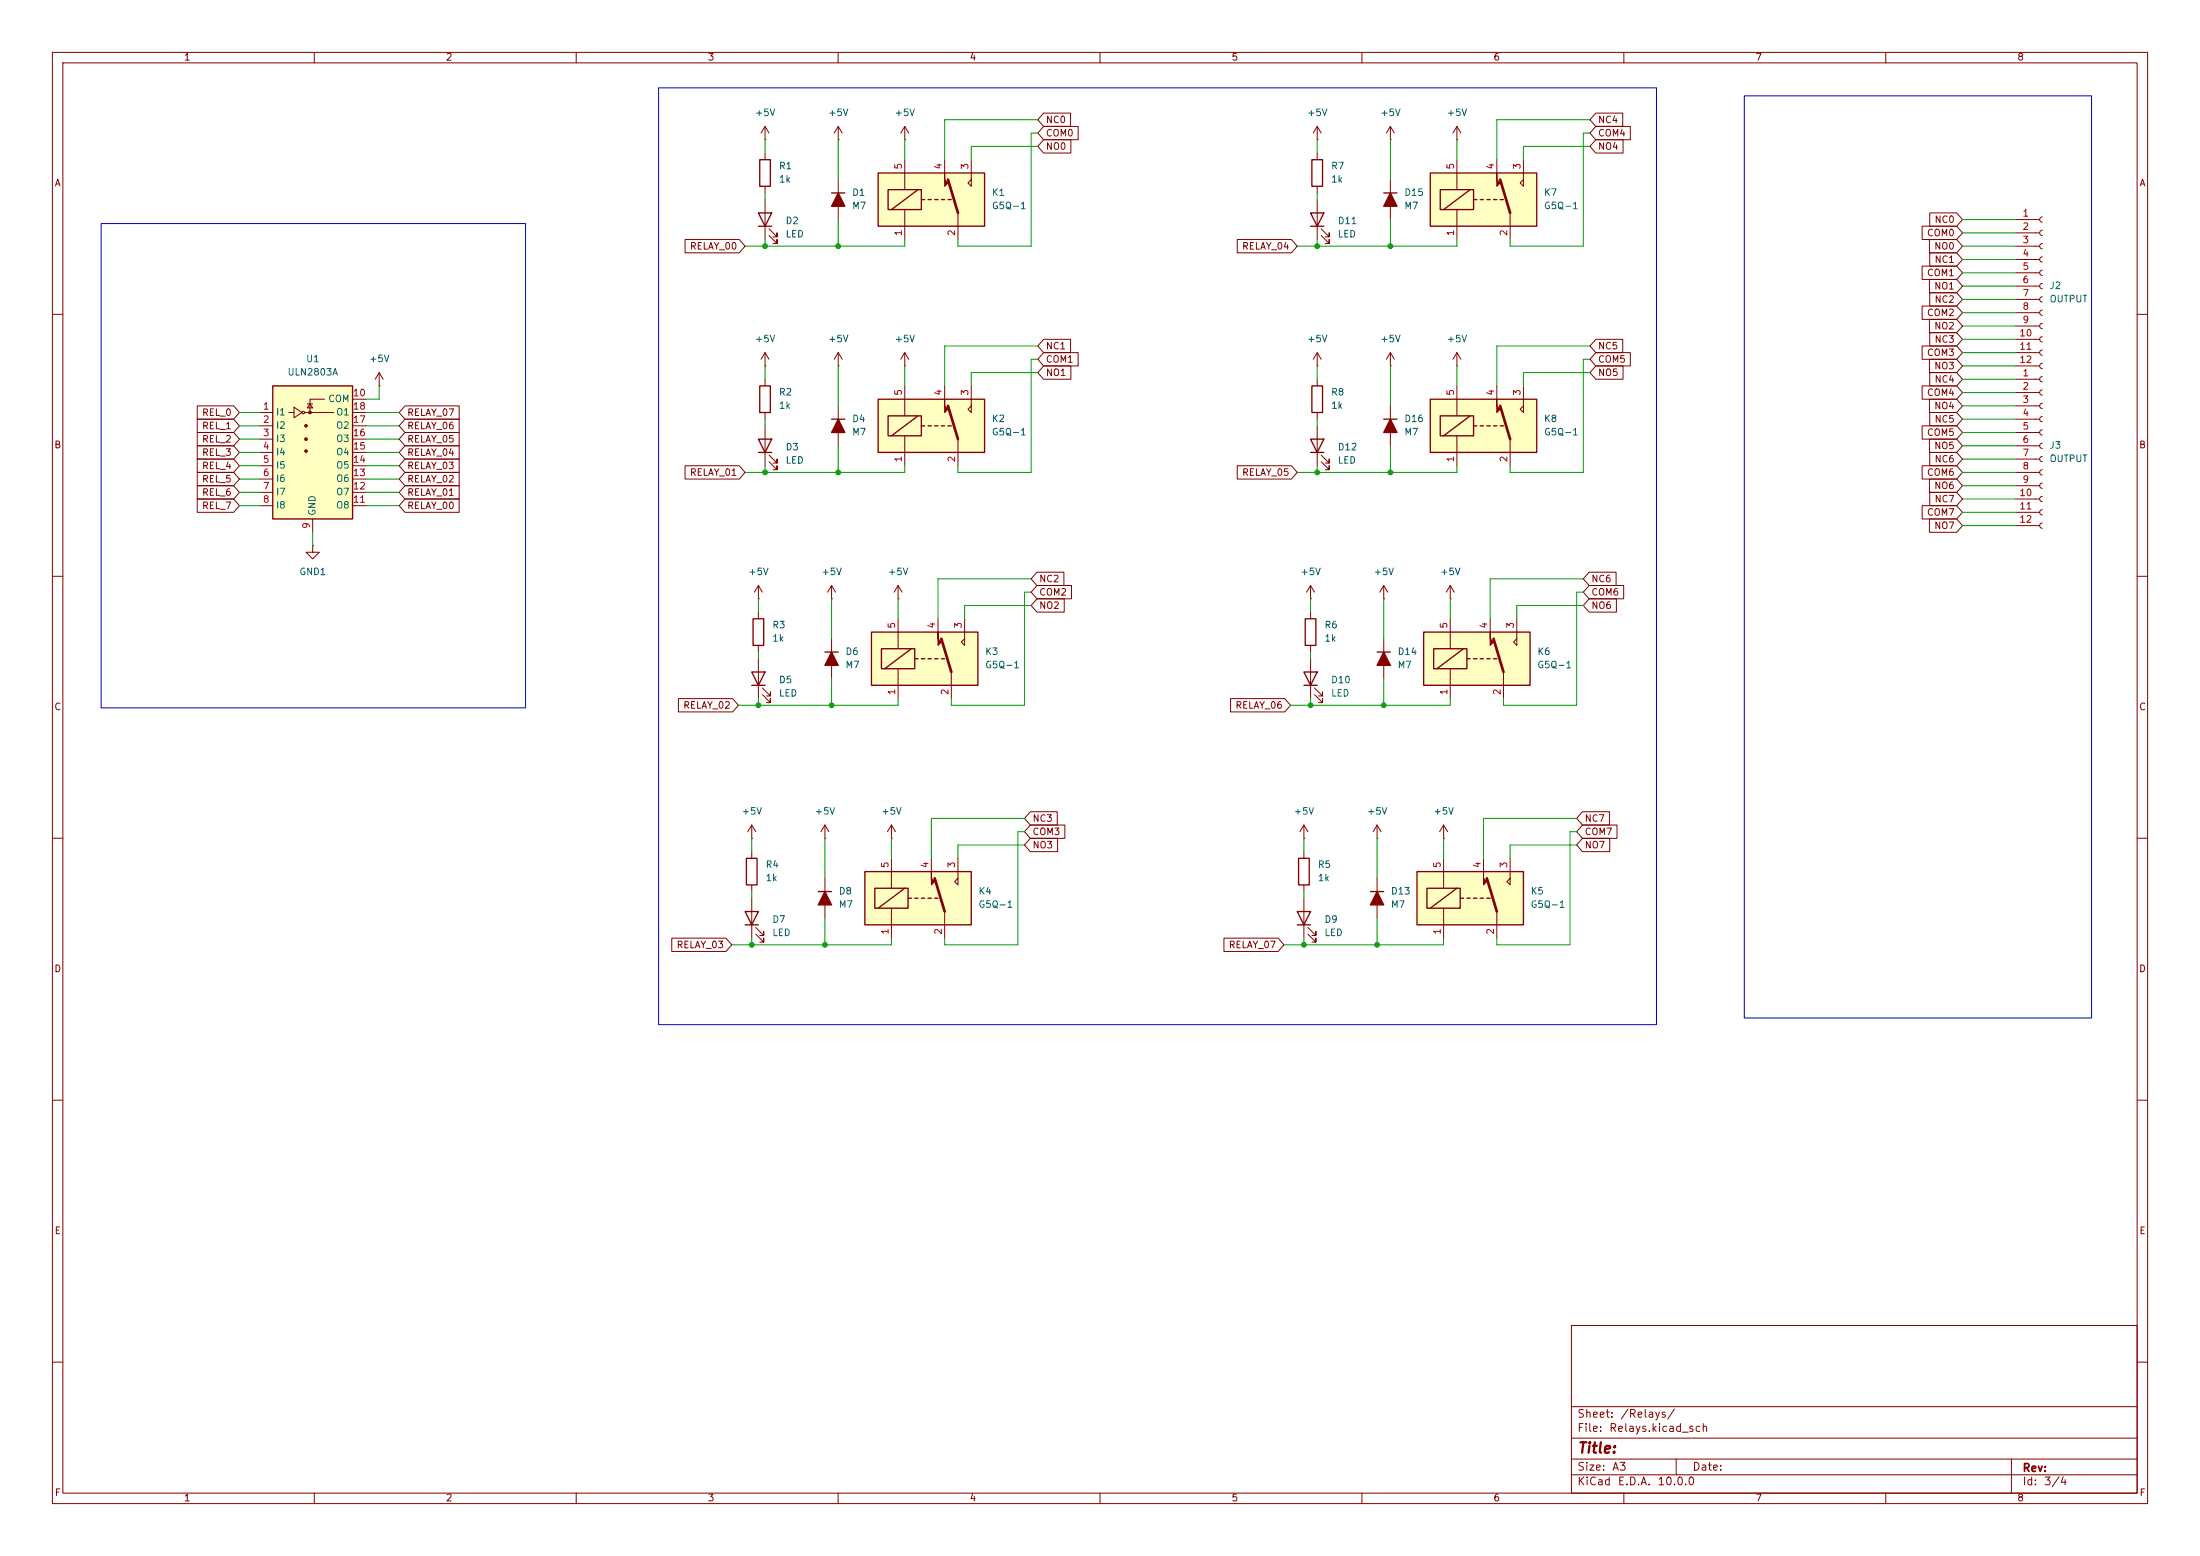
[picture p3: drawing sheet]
<svg xmlns="http://www.w3.org/2000/svg" width="420mm" height="297mm" viewBox="0 0 420 297" stroke-linecap="round" stroke-linejoin="round" font-family="sans-serif">
<g fill="none" stroke="#840000" stroke-width=".19">
<path d="M10 10h400v277h-400zM12 12h396v273h-396zM60 10v2M110 10v2M160 10v2M210 10v2M260 10v2M310 10v2M360 10v2M10 60h2M408 60h2M10 110h2"/>
<path d="M408 110h2M10 160h2M408 160h2M10 210h2M408 210h2M300 253h108v32h-108zM10 260h2M300 278.5h108M300 274.5h108M300 268.5h108M320 278.5v3M384 278.5v6.5"/>
<path d="M408 260h2M60 285v2M110 285v2M160 285v2M210 285v2M260 285v2M300 281.5h108M310 285v2M360 285v2"/>
</g>
<path d="M166.4 120.7h20.3v10.1h-20.3z" fill="#ffffc2"/>
<g fill="none" stroke="#840000" stroke-width=".19">
<path d="M384.8 41.9h4.6M384.8 44.5h4.6M384.8 47h4.6M384.8 49.5h4.6M384.8 52.1h4.6M384.8 54.6h4.6M384.8 57.2h4.6M384.8 59.7h4.6M389.9 41.4l-.3 .1-.2 .4 .1 .3 .4 .2M389.9 43.9l-.4 .2-.1 .4 .1 .3 .4 .2M389.9 46.5l-.4 .1-.1 .4 .1 .3 .4 .2M389.9 49l-.4 .2-.1 .3 .1 .4 .4 .1"/>
<path d="M389.9 51.6l-.4 .1-.1 .4 .1 .3 .4 .2M389.9 54.1l-.4 .2-.1 .3 .1 .4 .4 .1M389.9 56.6l-.4 .2-.1 .4 .1 .3 .4 .2M389.9 59.2l-.4 .1-.1 .4 .1 .3 .4 .2M384.8 62.2h4.6M384.8 64.8h4.6M384.8 67.3h4.6M384.8 69.9h4.6M384.8 72.4h4.6M384.8 74.9h4.6M384.8 77.5h4.6M389.9 61.7l-.4 .2-.1 .3 .1 .4 .4 .1"/>
<path d="M389.9 64.3l-.4 .1-.1 .4 .1 .3 .4 .2M389.9 66.8l-.4 .2-.1 .3 .1 .4 .4 .1M389.9 69.3l-.4 .2-.1 .4 .1 .3 .4 .2M389.9 71.9l-.4 .1-.1 .4 .1 .3 .4 .2M389.9 74.4l-.4 .2-.1 .3 .1 .4 .4 .1M389.9 77l-.4 .1-.1 .4 .1 .3 .4 .2M389.9 79.5l-.4 .2-.1 .3 .1 .4 .4 .1M384.8 80h4.6M384.8 82.6h4.6M384.8 85.1h4.6M384.8 87.6h4.6M384.8 90.2h4.6"/>
<path d="M384.8 92.7h4.6M384.8 95.3h4.6M384.8 97.8h4.6M389.9 82l-.4 .2-.1 .4 .1 .3 .4 .2M389.9 84.6l-.4 .1-.1 .4 .1 .3 .4 .2M389.9 87.1l-.4 .2-.1 .3 .1 .4 .4 .1M389.9 89.7l-.4 .1-.1 .4 .1 .3 .4 .2M389.9 92.2l-.4 .2-.1 .3 .1 .4 .4 .1M389.9 94.7l-.4 .2-.1 .4 .1 .3 .4 .2M389.9 97.3l-.4 .1-.1 .4 .1 .3 .4 .2M389.9 99.8l-.4 .2-.1 .3 .1 .4 .4 .1M158.7 114.3h.1"/>
<path d="M158.7 111.8v2.5M158.7 111.8l-.7 1.2M158.7 111.8l.8 1.2M171.4 118.1v5.7M179.1 118.1v2.6M184.1 118.1v5.1l-.6-.6 .6-.7M384.8 100.3h4.6M158.7 121.9v7.6M171.4 127.6v5.8M181.6 128.3v5.1"/>
</g>
<path d="M157.5 124.5h2.5M166.4 120.7h20.3v10.1h-20.3zM168.3 123.8h6.3v3.8h-6.3zM174 123.8l-5.1 3.8M174.6 125.7h.7M175.9 125.7h.6M177.2 125.7h.6M178.4 125.7h.7M179.7 125.7h.6" fill="none" stroke="#840000" stroke-width=".25"/>
<path d="M179.1 120.7v1.2l.6 .7-.6 .6z" fill="#840000" stroke="#840000" stroke-width=".19"/>
<path d="M179.7 121.9l1.9 6.4" fill="none" stroke="#840000" stroke-width=".51"/>
<path d="M158.7 124.5l1.3 2.5h-2.5z" fill="#840000" stroke="#840000" stroke-width=".25"/>
<path d="M273 76.2h20.4v10.2h-20.4z" fill="#ffffc2"/>
<path d="M265.4 77.5v7.6M278.1 73.7v5.7M285.7 73.7v2.5M290.8 73.7v5l-.6-.6 .6-.6M278.1 83.2v5.7M288.3 83.8v5.1" fill="none" stroke="#840000" stroke-width=".19"/>
<path d="M273 76.2h20.4v10.2h-20.4zM275 79.4h6.3v3.8h-6.3zM280.7 79.4l-5.1 3.8M264.2 80h2.5M281.3 81.3h.6M282.6 81.3h.6M283.8 81.3h.7M285.1 81.3h.6M286.4 81.3h.6" fill="none" stroke="#840000" stroke-width=".25"/>
<path d="M285.7 76.2v1.3l.7 .6-.7 .6z" fill="#840000" stroke="#840000" stroke-width=".19"/>
<path d="M286.4 77.5l1.9 6.3" fill="none" stroke="#840000" stroke-width=".51"/>
<path d="M265.4 80l1.3 2.6h-2.5z" fill="#840000" stroke="#840000" stroke-width=".25"/>
<path d="M271.8 120.7h20.3v10.1h-20.3z" fill="#ffffc2"/>
<g fill="none" stroke="#840000" stroke-width=".19">
<path d="M72.4 73.7h.1M72.4 71.1l-.8 1.3M72.4 71.1l.8 1.3M72.4 71.1v2.6M59.7 104.1v1.3h1.3l-1.3 1.3-1.3-1.3h1.3M59.7 104.1h.1M264.2 114.3h.1M264.2 111.8l-.8 1.2M264.2 111.8l.7 1.2M264.2 111.8v2.5M276.9 114.3h.1M276.9 111.8v2.5"/>
<path d="M276.9 118.1v5.7M276.9 111.8l-.8 1.2M276.9 111.8l.7 1.2M284.5 118.1v2.6M289.6 118.1v5.1l-.7-.6 .7-.7M264.2 121.9v7.6M276.9 127.6v5.8M287 128.3v5.1"/>
</g>
<path d="M262.9 124.5h2.5M271.8 120.7h20.3v10.1h-20.3zM273.7 123.8h6.3v3.8h-6.3zM279.4 123.8l-5.1 3.8M280 125.7h.7M281.3 125.7h.6M282.6 125.7h.6M283.8 125.7h.7M285.1 125.7h.6" fill="none" stroke="#840000" stroke-width=".25"/>
<path d="M284.5 120.7v1.2l.6 .7-.6 .6z" fill="#840000" stroke="#840000" stroke-width=".19"/>
<path d="M285.1 121.9l1.9 6.4" fill="none" stroke="#840000" stroke-width=".51"/>
<path d="M264.2 124.5l1.2 2.5h-2.5z" fill="#840000" stroke="#840000" stroke-width=".25"/>
<path d="M52.1 73.7h15.2v25.4h-15.2z" fill="#ffffc2"/>
<path d="M158.7 36.8h2.6M52.1 73.7h15.2v25.4h-15.2z" fill="none" stroke="#840000" stroke-width=".25"/>
<g fill="none" stroke="#840000" stroke-width=".19">
<path d="M160 34.3v7.6M172.7 26.7h.1M172.7 24.1l-.7 1.3M172.7 24.1l.8 1.3M172.7 24.1v2.6M49.5 78.7h2.6M55.1 78.7h1M56.1 77.7l1.6 1-1.6 1.1zM58.2 78.7h5.6M58.7 77.1h1M59.2 77.1l.5 .8h-1zM62 76.2h-2.8v2.5"/>
<path d="M67.3 78.7h2.5M67.3 76.2h2.5M49.5 81.3h2.6M49.5 83.8h2.6M49.5 86.4h2.6M49.5 88.9h2.6M49.5 91.4h2.6M49.5 94h2.6M49.5 96.5h2.6M59.7 99.1v2.5M67.3 81.3h2.5M67.3 83.8h2.5"/>
<path d="M67.3 86.4h2.5M67.3 88.9h2.5M67.3 91.4h2.5M67.3 94h2.5M67.3 96.5h2.5"/>
<circle cx="57.9" cy="78.7" r=".25"/>
</g>
<g fill="#840000" stroke="#840000" stroke-width=".19">
<circle cx="58.4" cy="81.3" r=".25"/>
<circle cx="58.4" cy="83.8" r=".25"/>
<circle cx="58.4" cy="86.1" r=".25"/>
<circle cx="59.2" cy="78.7" r=".25"/>
</g>
<path d="M160 36.8l1.3 2.6h-2.6z" fill="#840000" stroke="#840000" stroke-width=".25"/>
<path d="M165.1 166.4h20.3v10.1h-20.3z" fill="#ffffc2"/>
<path d="M170.2 163.8v5.7M170.2 173.4v5.7M177.8 163.8v2.6M180.3 174v5.1M182.9 163.8v5.1l-.7-.6 .7-.7" fill="none" stroke="#840000" stroke-width=".19"/>
<path d="M165.1 166.4h20.3v10.1h-20.3zM167 169.5h6.4v3.9h-6.4zM172.7 169.5l-5.1 3.9M173.4 171.5h.6M174.6 171.5h.7M175.9 171.5h.6M177.2 171.5h.6M178.4 171.5h.7" fill="none" stroke="#840000" stroke-width=".25"/>
<path d="M177.8 166.4v1.2l.6 .7-.6 .6z" fill="#840000" stroke="#840000" stroke-width=".19"/>
<path d="M178.4 167.6l1.9 6.4" fill="none" stroke="#840000" stroke-width=".51"/>
<path d="M273 33h20.4v10.2h-20.4z" fill="#ffffc2"/>
<g fill="none" stroke="#840000" stroke-width=".19">
<path d="M146 26.7h.1M146 24.1v2.6M146 38.1v7.6M146 24.1l-.7 1.3M146 24.1l.8 1.3M251.5 26.7h.1M251.5 24.1l-.8 1.3M251.5 24.1l.7 1.3M251.5 24.1v2.6M251.5 29.2v1.3M251.5 35.6v1.2M265.4 26.7h.1"/>
<path d="M265.4 24.1v2.6M265.4 34.3v7.6M265.4 24.1l-.7 1.3M265.4 24.1l.8 1.3M278.1 26.7h.1M278.1 24.1v2.6M278.1 30.5v5.7M278.1 24.1l-.7 1.3M278.1 24.1l.8 1.3M285.7 30.5v2.5M290.8 30.5v5.1l-.6-.7 .6-.6M146.8 45l1.5 1.5v-.8v.8h-.7"/>
<path d="M146.8 43.7l1.5 1.5v-.7v.7h-.7M278.1 40v5.7M288.3 40.6v5.1M160 77.5v7.6M172.7 69.9h.1M172.7 67.3l-.7 1.3M172.7 67.3l.8 1.3M172.7 67.3v2.6M146 81.3v7.6M146.8 88.1l1.5 1.6v-.8v.8h-.7M146.8 86.9l1.5 1.5v-.8v.8h-.7M250.2 125.7v7.7"/>
<path d="M251 132.6l1.5 1.5v-.7v.7h-.8M251 131.3l1.5 1.5v-.7v.7h-.8M248.9 162.6v1.2M248.9 168.9v1.3M248.9 171.5v7.6M249.7 178.3l1.5 1.5v-.7v.7h-.8M249.7 177l1.5 1.6v-.8v.8h-.8"/>
</g>
<g fill="none" stroke="#840000" stroke-width=".25">
<path d="M250.4 30.5h2.1v5.1h-2.1zM264.2 36.8h2.5M273 33h20.4v10.2h-20.4zM275 36.2h6.3v3.8h-6.3zM280.7 36.2l-5.1 3.8M281.3 38.1h.6M282.6 38.1h.6M283.8 38.1h.7M285.1 38.1h.6M286.4 38.1h.6M144.8 40.6h2.5l-1.3 2.6zM144.8 43.2h2.5"/>
<path d="M144.8 83.8h2.5l-1.3 2.6zM144.8 86.4h2.5M158.7 80h2.6M248.9 128.3h2.6l-1.3 2.5zM248.9 130.8h2.6M247.6 174h2.6l-1.3 2.5zM247.6 176.5h2.6M247.9 163.8h2v5.1h-2z"/>
</g>
<path d="M285.7 33v1.3l.7 .6-.7 .7z" fill="#840000" stroke="#840000" stroke-width=".19"/>
<path d="M286.4 34.3l1.9 6.3" fill="none" stroke="#840000" stroke-width=".51"/>
<g fill="#840000" stroke="#840000" stroke-width=".25">
<path d="M265.4 36.8l1.3 2.6h-2.5z"/>
<path d="M160 80l1.3 2.6h-2.6z"/>
</g>
<path d="M167.6 33h20.4v10.2h-20.4z" fill="#ffffc2"/>
<path d="M172.7 30.5v5.7M180.3 30.5v2.5M185.4 30.5v5.1l-.6-.7 .6-.6M172.7 40v5.7M182.9 40.6v5.1" fill="none" stroke="#840000" stroke-width=".19"/>
<path d="M167.6 33h20.4v10.2h-20.4zM169.5 36.2h6.4v3.8h-6.4zM175.3 36.2l-5.1 3.8M175.9 38.1h.6M177.2 38.1h.6M178.4 38.1h.7M179.7 38.1h.6M181 38.1h.6" fill="none" stroke="#840000" stroke-width=".25"/>
<path d="M180.3 33v1.3l.7 .6-.7 .7z" fill="#840000" stroke="#840000" stroke-width=".19"/>
<path d="M181 34.3l1.9 6.3" fill="none" stroke="#840000" stroke-width=".51"/>
<path d="M167.6 76.2h20.4v10.2h-20.4z" fill="#ffffc2"/>
<g fill="none" stroke="#840000" stroke-width=".19">
<path d="M146 29.2v1.3M146 35.6v1.2M160 26.7h.1M160 24.1l-.7 1.3M160 24.1l.8 1.3M160 24.1v2.6M251.5 38.1v7.6M252.2 45l1.5 1.5v-.8v.8h-.7M252.2 43.7l1.5 1.5v-.7v.7h-.7M172.7 73.7v5.7M180.3 73.7v2.5M185.4 73.7v5l-.6-.6 .6-.6"/>
<path d="M251.5 69.9h.1M251.5 67.3l-.8 1.3M251.5 67.3l.7 1.3M251.5 67.3v2.6M251.5 72.4v1.3M251.5 78.7v1.3M265.4 69.9h.1M265.4 67.3l-.7 1.3M265.4 67.3l.8 1.3M265.4 67.3v2.6M278.1 69.9h.1M278.1 67.3l-.7 1.3"/>
<path d="M278.1 67.3l.8 1.3M278.1 67.3v2.6M172.7 83.2v5.7M182.9 83.8v5.1M251.5 81.3v7.6M252.2 88.1l1.5 1.6v-.8v.8h-.7M252.2 86.9l1.5 1.5v-.8v.8h-.7M250.2 114.3h.1M250.2 111.8v2.5M250.2 116.8v1.3M250.2 111.8l-.8 1.2M250.2 111.8l.8 1.2"/>
<path d="M250.2 123.2v1.3M170.2 157.5l-.8 1.3M170.2 157.5l.7 1.3M170.2 157.5v2.5M170.2 160h.1"/>
</g>
<g fill="none" stroke="#840000" stroke-width=".25">
<path d="M145 30.5h2.1v5.1h-2.1zM250.2 40.6h2.5l-1.2 2.6zM250.2 43.2h2.5M167.6 76.2h20.4v10.2h-20.4zM169.5 79.4h6.4v3.8h-6.4zM175.3 79.4l-5.1 3.8M250.4 73.7h2.1v5h-2.1zM175.9 81.3h.6M177.2 81.3h.6M178.4 81.3h.7M179.7 81.3h.6M181 81.3h.6"/>
<path d="M250.2 83.8h2.5l-1.2 2.6zM250.2 86.4h2.5M249.2 118.1h2v5.1h-2z"/>
</g>
<path d="M180.3 76.2v1.3l.7 .6-.7 .6z" fill="#840000" stroke="#840000" stroke-width=".19"/>
<path d="M181 77.5l1.9 6.3" fill="none" stroke="#840000" stroke-width=".51"/>
<path d="M270.5 166.4h20.3v10.1h-20.3z" fill="#ffffc2"/>
<g fill="none" stroke="#840000" stroke-width=".19">
<path d="M199.2 21.6h5.2v2.5h-5.2l-1.1-1.2zM199.2 26.7h5.2v2.5h-5.2l-1.1-1.3zM199.2 24.1h6.6v2.6h-6.6l-1.1-1.3zM304.6 24.1h6.6v2.6h-6.6l-1.1-1.3zM304.6 26.7h5.2v2.5h-5.2l-1.1-1.3zM304.6 21.6h5.2v2.5h-5.2l-1.1-1.2zM130.8 45.7h10.3l1.1 1.3-1.1 1.3h-10.3zM236.2 45.7h10.3l1.1 1.3-1.1 1.3h-10.3zM366.9 58.4h6.6l1.1 1.3-1.1 1.3h-6.6zM366.9 43.2h6.6l1.1 1.3-1.1 1.2h-6.6zM366.9 50.8h6.6l1.1 1.3-1.1 1.2h-6.6zM368.3 45.7h5.2l1.1 1.3-1.1 1.3h-5.2z"/>
<path d="M368.3 53.3h5.2l1.1 1.3-1.1 1.3h-5.2zM368.4 48.3h5.1l1.1 1.2-1.1 1.3h-5.1zM368.4 40.6h5.1l1.1 1.3-1.1 1.3h-5.1zM368.4 55.9h5.1l1.1 1.3-1.1 1.2h-5.1zM37.7 77.5h6.9l1.1 1.2-1.1 1.3h-6.9zM77.3 77.5h10.4v2.5h-10.4l-1.1-1.3zM146 69.9h.1M146 67.3v2.6M146 72.4v1.3M146 78.7v1.3M146 67.3l-.7 1.3M146 67.3l.8 1.3"/>
<path d="M160 69.9h.1M160 67.3l-.7 1.3M160 67.3l.8 1.3M160 67.3v2.6M199.2 69.8h5.2v2.6h-5.2l-1.1-1.3zM199.2 64.8h5.2v2.5h-5.2l-1.1-1.3zM199.2 67.3h6.6v2.6h-6.6l-1.1-1.3zM304.6 67.3h6.6v2.6h-6.6l-1.1-1.3zM304.6 64.8h5.2v2.5h-5.2l-1.1-1.3zM304.6 69.8h5.2v2.6h-5.2l-1.1-1.3zM366.9 73.7h6.6l1.1 1.2-1.1 1.3h-6.6zM366.9 66h6.6l1.1 1.3-1.1 1.3h-6.6z"/>
<path d="M368.3 68.6h5.2l1.1 1.3-1.1 1.2h-5.2zM368.3 76.2h5.2l1.1 1.3-1.1 1.2h-5.2zM368.3 61h5.2l1.1 1.2-1.1 1.3h-5.2zM368.4 71.1h5.1l1.1 1.3-1.1 1.3h-5.1zM368.4 78.7h5.1l1.1 1.3-1.1 1.3h-5.1zM368.4 63.5h5.1l1.1 1.3-1.1 1.2h-5.1zM37.7 95.2h6.9l1.1 1.3-1.1 1.3h-6.9zM37.7 80h6.9l1.1 1.3-1.1 1.3h-6.9zM37.7 92.7h6.9l1.1 1.3-1.1 1.3h-6.9zM37.7 85.1h6.9l1.1 1.3-1.1 1.2h-6.9zM37.7 90.2h6.9l1.1 1.2-1.1 1.3h-6.9zM37.7 82.5h6.9l1.1 1.3-1.1 1.3h-6.9z"/>
<path d="M37.7 87.6h6.9l1.1 1.3-1.1 1.3h-6.9zM77.3 92.7h10.4v2.6h-10.4l-1.1-1.3zM77.3 95.2h10.4v2.6h-10.4l-1.1-1.3zM77.3 87.6h10.4v2.6h-10.4l-1.1-1.3zM77.3 80h10.4v2.6h-10.4l-1.1-1.3zM77.3 85.1h10.4v2.5h-10.4l-1.1-1.2zM77.3 90.2h10.4v2.5h-10.4l-1.1-1.3zM77.3 82.5h10.4v2.6h-10.4l-1.1-1.3zM130.8 88.9h10.3l1.1 1.3-1.1 1.2h-10.3zM236.2 88.9h10.3l1.1 1.3-1.1 1.2h-10.3zM366.9 96.5h6.6l1.1 1.3-1.1 1.3h-6.6zM366.9 81.3h6.6l1.1 1.3-1.1 1.2h-6.6z"/>
<path d="M366.9 88.9h6.6l1.1 1.3-1.1 1.2h-6.6zM368.3 83.8h5.2l1.1 1.3-1.1 1.3h-5.2zM368.3 99.1h5.2l1.1 1.2-1.1 1.3h-5.2zM368.3 91.4h5.2l1.1 1.3-1.1 1.3h-5.2zM368.4 94h5.1l1.1 1.3-1.1 1.2h-5.1zM368.4 86.4h5.1l1.1 1.2-1.1 1.3h-5.1zM144.8 114.3h.1M144.8 111.8l-.8 1.2M144.8 111.8l.7 1.2M144.8 111.8v2.5M144.8 116.8v1.3M171.4 114.3h.1"/>
<path d="M171.4 111.8l-.7 1.2M171.4 111.8l.8 1.2M171.4 111.8v2.5M198 114.3h5.2v2.5h-5.2l-1.2-1.2zM198 111.8h6.6v2.5h-6.6l-1.2-1.3zM198 109.2h5.1v2.6h-5.1l-1.2-1.3zM303.4 111.8h6.6v2.5h-6.6l-1.1-1.3zM303.4 109.2h5.1v2.6h-5.1l-1.1-1.3zM303.4 114.3h5.2v2.5h-5.2l-1.1-1.2zM129.5 133.3h10.4l1.1 1.3-1.1 1.3h-10.4zM144.8 123.2v1.3M144.8 125.7v7.7"/>
<path d="M145.5 132.6l1.6 1.5v-.7v.7h-.8M145.5 131.3l1.6 1.5v-.7v.7h-.8M234.9 133.3h10.4l1.1 1.3-1.1 1.3h-10.4zM143.5 157.5l-.8 1.3M143.5 157.5l.8 1.3M143.5 157.5v2.5M157.5 157.5v2.5M157.5 157.5l-.8 1.3M157.5 157.5l.7 1.3M196.7 154.9h5.1v2.6h-5.1l-1.1-1.3zM196.7 157.5h6.6v2.5h-6.6l-1.1-1.2zM248.9 157.5l-.7 1.3"/>
<path d="M248.9 157.5l.8 1.3M248.9 157.5v2.5M262.9 157.5l-.8 1.3M262.9 157.5l.8 1.3M262.9 157.5v2.5M275.6 157.5v2.5M275.6 157.5l-.8 1.3M275.6 157.5l.8 1.3M302.1 157.5h6.6v2.5h-6.6l-1.1-1.2zM302.1 154.9h5.1v2.6h-5.1l-1.1-1.3zM128.2 179.1h10.4l1.1 1.2-1.1 1.3h-10.4zM143.5 160h.1"/>
<path d="M143.5 162.6v1.2M143.5 168.9v1.3M143.5 171.5v7.6M144.3 178.3l1.5 1.5v-.7v.7h-.8M144.3 177l1.5 1.6v-.8v.8h-.8M157.5 160h.1M157.5 167.6v7.7M196.7 160h5.2v2.6h-5.2l-1.1-1.3zM233.7 179.1h10.3l1.1 1.2-1.1 1.3h-10.3zM248.9 160h.1M262.9 160h.1M262.9 167.6v7.7"/>
<path d="M275.6 160h.1M275.6 163.8v5.7M275.6 173.4v5.7M283.2 163.8v2.6M285.7 174v5.1M288.3 163.8v5.1l-.6-.6 .6-.7M302.1 160h5.2v2.6h-5.2l-1.1-1.3z"/>
</g>
<g fill="none" stroke="#840000" stroke-width=".25">
<path d="M145 73.7h2.1v5h-2.1zM143.8 118.1h2v5.1h-2zM143.5 128.3h2.5l-1.2 2.5zM143.5 130.8h2.5M142.2 174h2.6l-1.3 2.5zM142.2 176.5h2.6M142.5 163.8h2v5.1h-2zM156.2 170.2h2.5M261.6 170.2h2.6M270.5 166.4h20.3v10.1h-20.3zM272.4 169.5h6.4v3.9h-6.4zM278.1 169.5l-5.1 3.9"/>
<path d="M278.8 171.5h.6M280 171.5h.7M281.3 171.5h.6M282.6 171.5h.6M283.8 171.5h.7"/>
</g>
<path d="M283.2 166.4v1.2l.6 .7-.6 .6z" fill="#840000" stroke="#840000" stroke-width=".19"/>
<path d="M283.8 167.6l1.9 6.4" fill="none" stroke="#840000" stroke-width=".51"/>
<g fill="#840000" stroke="#840000" stroke-width=".25">
<path d="M262.9 170.2l1.3 2.5h-2.6z"/>
<path d="M157.5 170.2l1.2 2.5h-2.5z"/>
</g>
<g fill="none" stroke="#009600" stroke-width=".19">
<path d="M146 26.7v2.5M146 36.8v1.3M160 26.7v7.6M172.7 26.7v3.8M198.1 25.4h-1.3v21.6h-13.9v-1.3M198.1 27.9h-12.7v2.6M198.1 22.9h-17.8v7.6M251.5 26.7v2.5M251.5 36.8v1.3M265.4 26.7v7.6M278.1 26.7v3.8M303.5 25.4h-1.2v21.6h-14v-1.3"/>
<path d="M303.5 27.9h-12.7v2.6M303.5 22.9h-17.8v7.6M146 45.7v1.3M160 41.9v5.1M172.7 45.7v1.3h-30.5M251.5 45.7v1.3M265.4 41.9v5.1M278.1 45.7v1.3h-30.5M374.6 47h10.2M374.6 52.1h10.2M374.6 44.5h10.2M374.6 49.5h10.2"/>
<path d="M374.6 59.7h10.2M374.6 57.2h10.2M374.6 54.6h10.2M374.6 41.9h10.2M45.7 78.7h3.8M69.8 78.7h6.4M72.4 73.7v2.5h-2.6M146 69.9v2.5M160 69.9v7.6M172.7 69.9v3.8M198.1 68.6h-1.3v21.6h-13.9v-1.3M198.1 71.1h-12.7v2.6"/>
<path d="M198.1 66h-17.8v7.7M251.5 69.9v2.5M265.4 69.9v7.6M278.1 69.9v3.8M303.5 68.6h-1.2v21.6h-14v-1.3M303.5 66h-17.8v7.7M303.5 71.1h-12.7v2.6M374.6 77.5h10.2M374.6 74.9h10.2M374.6 67.3h10.2M374.6 72.4h10.2M374.6 69.9h10.2"/>
<path d="M374.6 64.8h10.2M374.6 62.2h10.2M45.7 96.5h3.8M45.7 91.4h3.8M45.7 83.8h3.8M45.7 86.4h3.8M45.7 88.9h3.8M45.7 81.3h3.8M45.7 94h3.8M69.8 96.5h6.4M69.8 91.4h6.4M69.8 83.8h6.4"/>
<path d="M69.8 86.4h6.4M69.8 88.9h6.4M69.8 81.3h6.4M69.8 94h6.4M146 80v1.3M146 88.9v1.3M160 85.1v5.1M172.7 88.9v1.3h-30.5M251.5 80v1.3M251.5 88.9v1.3M265.4 85.1v5.1M278.1 88.9v1.3h-30.5"/>
<path d="M374.6 90.2h10.2M374.6 97.8h10.2M374.6 95.3h10.2M374.6 92.7h10.2M374.6 87.6h10.2M374.6 85.1h10.2M374.6 80h10.2M374.6 82.6h10.2M59.7 101.6v2.5M144.8 114.3v2.5M158.7 114.3v7.6M171.4 114.3v3.8"/>
<path d="M196.8 115.6h-12.7v2.5M196.8 113h-1.2v21.6h-14v-1.2M196.8 110.5h-17.7v7.6M250.2 114.3v2.5M264.2 114.3v7.6M276.9 114.3v3.8M302.3 115.6h-12.7v2.5M302.3 113h-1.3v21.6h-14v-1.2M302.3 110.5h-17.8v7.6M374.6 100.3h10.2M144.8 124.5v1.2M144.8 133.4v1.2"/>
<path d="M158.7 129.5v5.1M171.4 133.4v1.2h-30.4M250.2 124.5v1.2M250.2 133.4v1.2M264.2 129.5v5.1M276.9 133.4v1.2h-30.5M195.6 158.8h-1.3v21.5h-14v-1.2M195.6 156.2h-17.8v7.6M301 158.8h-1.3v21.5h-14v-1.2M301 156.2h-17.8v7.6M143.5 160v2.6M143.5 170.2v1.3"/>
<path d="M143.5 179.1v1.2M157.5 160v7.6M157.5 175.3v5M170.2 160v3.8M170.2 179.1v1.2h-30.5M195.6 161.3h-12.7v2.5M248.9 160v2.6M248.9 170.2v1.3M248.9 179.1v1.2M262.9 160v7.6M262.9 175.3v5M275.6 179.1v1.2h-30.5"/>
<path d="M275.6 160v3.8M301 161.3h-12.7v2.5"/>
</g>
<path d="M125.7 16.8h190.5v178.8h-190.5zM333 18.3h66.3v176h-66.3zM19.3 42.7h81v92.4h-81z" fill="none" stroke="#0000c2" stroke-width=".19"/>
<g fill="#009600" stroke="#009600" stroke-width=".19">
<circle cx="158.7" cy="134.6" r=".46"/>
<circle cx="160" cy="90.2" r=".46"/>
<circle cx="146" cy="90.2" r=".46"/>
<circle cx="144.8" cy="134.6" r=".46"/>
<circle cx="248.9" cy="180.3" r=".46"/>
<circle cx="251.5" cy="90.2" r=".46"/>
<circle cx="251.5" cy="47" r=".46"/>
<circle cx="146" cy="47" r=".46"/>
<circle cx="160" cy="47" r=".46"/>
<circle cx="157.5" cy="180.3" r=".46"/>
<circle cx="143.5" cy="180.3" r=".46"/>
<circle cx="262.9" cy="180.3" r=".46"/>
<circle cx="264.2" cy="134.6" r=".46"/>
<circle cx="265.4" cy="47" r=".46"/>
<circle cx="250.2" cy="134.6" r=".46"/>
<circle cx="265.4" cy="90.2" r=".46"/>
</g>
<text font-size="2" fill="#840000" x="301" y="277.9">Title:</text>
<g font-size="1.5" fill="#840000">
<text x="301" y="273.7">File:</text>
<text x="301" y="271">Sheet:</text>
<text x="307.1" y="273.7">Relays.kicad_sch</text>
<text x="309.2" y="271">/Relays/</text>
<text x="301" y="281.1">Size:</text>
<text x="307.6" y="281.1">A3</text>
<text x="323" y="281.1">Date:</text>
<text x="386" y="281.3">Rev:</text>
<text x="301" y="283.9">KiCad</text>
<text x="308.7" y="283.9">E.D.A.</text>
<text x="316.3" y="283.9">10.0.0</text>
<text x="386" y="283.9">Id:</text>
<text x="390.1" y="283.9">3/4</text>
</g>
<g font-size="1.3" fill="#840000">
<text x="35" y="11.9">1</text>
<text x="85" y="11.9">2</text>
<text x="135" y="11.9">3</text>
<text x="185" y="11.9">4</text>
<text x="235" y="11.9">5</text>
<text x="285" y="11.9">6</text>
<text x="335" y="11.9">7</text>
<text x="385" y="11.9">8</text>
<text x="199.5" y="23.8">NC0</text>
<text x="305" y="23.8">NC4</text>
<text x="199.5" y="28.9">NO0</text>
<text x="199.5" y="26.4">COM0</text>
<text x="305" y="26.4">COM4</text>
<text x="305" y="28.9">NO4</text>
<text x="10.3" y="35.9">A</text>
<text x="408.3" y="35.9">A</text>
<text x="131.6" y="47.9">RELAY_00</text>
<text x="237" y="47.9">RELAY_04</text>
<text x="367.8" y="45.4">COM0</text>
<text x="369.1" y="47.9">NO0</text>
<text x="369.2" y="42.9">NC0</text>
<text x="367.8" y="53">COM1</text>
<text x="369.2" y="50.5">NC1</text>
<text x="369.1" y="55.6">NO1</text>
<text x="369.2" y="58.1">NC2</text>
<text x="367.8" y="60.6">COM2</text>
<text x="369.1" y="63.2">NO2</text>
<text x="369.2" y="65.7">NC3</text>
<text x="199.5" y="67">NC1</text>
<text x="199.5" y="69.5">COM1</text>
<text x="305" y="69.5">COM5</text>
<text x="305" y="67">NC5</text>
<text x="367.8" y="68.3">COM3</text>
<text x="369.1" y="70.8">NO3</text>
<text x="199.5" y="72.1">NO1</text>
<text x="305" y="72.1">NO5</text>
<text x="367.8" y="75.9">COM4</text>
<text x="369.2" y="73.3">NC4</text>
<text x="38.5" y="79.7">REL_0</text>
<text x="38.5" y="82.2">REL_1</text>
<text x="77.6" y="79.7">RELAY_07</text>
<text x="77.6" y="82.2">RELAY_06</text>
<text x="367.8" y="83.5">COM5</text>
<text x="369.1" y="78.4">NO4</text>
<text x="369.2" y="81">NC5</text>
<text x="10.3" y="85.9">B</text>
<text x="38.5" y="87.3">REL_3</text>
<text x="38.5" y="84.8">REL_2</text>
<text x="38.5" y="89.9">REL_4</text>
<text x="77.6" y="89.9">RELAY_03</text>
<text x="77.6" y="87.3">RELAY_04</text>
<text x="77.6" y="84.8">RELAY_05</text>
<text x="369.1" y="86">NO5</text>
<text x="369.2" y="88.6">NC6</text>
<text x="408.2" y="85.9">B</text>
<text x="38.5" y="94.9">REL_6</text>
<text x="38.5" y="92.4">REL_5</text>
<text x="77.6" y="94.9">RELAY_01</text>
<text x="77.6" y="92.4">RELAY_02</text>
<text x="131.6" y="91.1">RELAY_01</text>
<text x="237" y="91.1">RELAY_05</text>
<text x="367.8" y="91.1">COM6</text>
<text x="369.1" y="93.7">NO6</text>
<text x="38.5" y="97.5">REL_7</text>
<text x="77.6" y="97.5">RELAY_00</text>
<text x="367.8" y="98.7">COM7</text>
<text x="369.1" y="101.3">NO7</text>
<text x="369.2" y="96.2">NC7</text>
<text x="198.3" y="114">COM2</text>
<text x="198.3" y="111.4">NC2</text>
<text x="303.7" y="114">COM6</text>
<text x="303.7" y="111.4">NC6</text>
<text x="198.3" y="116.5">NO2</text>
<text x="303.7" y="116.5">NO6</text>
<text x="10.3" y="135.9">C</text>
<text x="130.3" y="135.6">RELAY_02</text>
<text x="235.7" y="135.6">RELAY_06</text>
<text x="408.2" y="135.9">C</text>
<text x="197" y="157.2">NC3</text>
<text x="197" y="159.7">COM3</text>
<text x="302.4" y="159.7">COM7</text>
<text x="302.4" y="157.2">NC7</text>
<text x="197" y="162.2">NO3</text>
<text x="302.4" y="162.2">NO7</text>
<text x="10.3" y="185.9">D</text>
<text x="129.1" y="181.3">RELAY_03</text>
<text x="234.5" y="181.3">RELAY_07</text>
<text x="408.2" y="185.9">D</text>
<text x="10.3" y="235.9">E</text>
<text x="408.3" y="235.9">E</text>
<text x="10.3" y="285.9">F</text>
<text x="35" y="286.9">1</text>
<text x="85" y="286.9">2</text>
<text x="135" y="286.9">3</text>
<text x="185" y="286.9">4</text>
<text x="235" y="286.9">5</text>
<text x="285" y="286.9">6</text>
<text x="335" y="286.9">7</text>
<text x="385" y="286.9">8</text>
<text x="408.3" y="285.9">F</text>
</g>
<g font-size="1.3" fill="#006464">
<text x="144" y="22.5">+5V</text>
<text x="158" y="22.5">+5V</text>
<text x="170.7" y="22.5">+5V</text>
<text x="249.4" y="22.5">+5V</text>
<text x="263.4" y="22.5">+5V</text>
<text x="276.1" y="22.5">+5V</text>
<text x="148.6" y="32.6">R1</text>
<text x="148.6" y="35.2">1k</text>
<text x="254" y="32.6">R7</text>
<text x="254" y="35.2">1k</text>
<text x="162.6" y="37.7">D1</text>
<text x="162.6" y="40.2">M7</text>
<text x="189.2" y="37.7">K1</text>
<text x="189.2" y="40.2">G5Q-1</text>
<text x="268" y="40.2">M7</text>
<text x="268" y="37.7">D15</text>
<text x="294.6" y="37.7">K7</text>
<text x="294.6" y="40.2">G5Q-1</text>
<text x="149.9" y="43.1">D2</text>
<text x="149.9" y="45.6">LED</text>
<text x="255.3" y="45.6">LED</text>
<text x="255.3" y="43.1">D11</text>
<text x="391.2" y="55.5">J2</text>
<text x="391.2" y="58">OUTPUT</text>
<text x="144" y="65.6">+5V</text>
<text x="158" y="65.6">+5V</text>
<text x="170.7" y="65.6">+5V</text>
<text x="249.4" y="65.6">+5V</text>
<text x="263.4" y="65.6">+5V</text>
<text x="276.1" y="65.6">+5V</text>
<text x="54.8" y="72">ULN2803A</text>
<text x="58.3" y="69.4">U1</text>
<text x="70.4" y="69.4">+5V</text>
<text x="62.5" y="77.1">COM</text>
<text x="148.6" y="75.8">R2</text>
<text x="254" y="75.8">R8</text>
<text x="52.6" y="79.6">I1</text>
<text x="52.6" y="82.1">I2</text>
<text x="64.1" y="82.1">O2</text>
<text x="64.1" y="79.6">O1</text>
<text x="148.6" y="78.3">1k</text>
<text x="162.6" y="80.9">D4</text>
<text x="162.6" y="83.4">M7</text>
<text x="189.2" y="80.9">K2</text>
<text x="189.2" y="83.4">G5Q-1</text>
<text x="254" y="78.3">1k</text>
<text x="268" y="83.4">M7</text>
<text x="268" y="80.9">D16</text>
<text x="294.6" y="80.9">K8</text>
<text x="294.6" y="83.4">G5Q-1</text>
<text x="52.6" y="84.7">I3</text>
<text x="52.6" y="87.2">I4</text>
<text x="52.6" y="89.8">I5</text>
<text x="64.1" y="89.8">O5</text>
<text x="64.1" y="87.2">O4</text>
<text x="64.1" y="84.7">O3</text>
<text x="149.9" y="86.3">D3</text>
<text x="149.9" y="88.8">LED</text>
<text x="255.3" y="88.8">LED</text>
<text x="255.3" y="86.3">D12</text>
<text x="391.2" y="86">J3</text>
<text x="391.2" y="88.5">OUTPUT</text>
<text x="52.6" y="92.3">I6</text>
<text x="52.6" y="94.8">I7</text>
<text x="64.1" y="94.8">O7</text>
<text x="64.1" y="92.3">O6</text>
<text x="52.6" y="97.4">I8</text>
<text x="60.6" y="98.6" transform="rotate(-90 60.6 98.6)">GND</text>
<text x="64.1" y="97.4">O8</text>
<text x="57" y="110.1">GND1</text>
<text x="142.7" y="110.1">+5V</text>
<text x="156.7" y="110.1">+5V</text>
<text x="169.4" y="110.1">+5V</text>
<text x="248.2" y="110.1">+5V</text>
<text x="262.1" y="110.1">+5V</text>
<text x="274.8" y="110.1">+5V</text>
<text x="147.3" y="120.2">R3</text>
<text x="147.3" y="122.8">1k</text>
<text x="161.3" y="125.3">D6</text>
<text x="188" y="125.3">K3</text>
<text x="252.7" y="120.2">R6</text>
<text x="252.7" y="122.8">1k</text>
<text x="266.7" y="125.3">D14</text>
<text x="293.4" y="125.3">K6</text>
<text x="148.6" y="130.7">D5</text>
<text x="161.3" y="127.9">M7</text>
<text x="188" y="127.9">G5Q-1</text>
<text x="254" y="130.7">D10</text>
<text x="266.7" y="127.9">M7</text>
<text x="293.4" y="127.9">G5Q-1</text>
<text x="148.6" y="133.3">LED</text>
<text x="254" y="133.3">LED</text>
<text x="141.5" y="155.8">+5V</text>
<text x="155.4" y="155.8">+5V</text>
<text x="168.1" y="155.8">+5V</text>
<text x="246.9" y="155.8">+5V</text>
<text x="260.9" y="155.8">+5V</text>
<text x="273.6" y="155.8">+5V</text>
<text x="146.1" y="166">R4</text>
<text x="251.5" y="166">R5</text>
<text x="146.1" y="168.5">1k</text>
<text x="160" y="171">D8</text>
<text x="160" y="173.6">M7</text>
<text x="186.7" y="171">K4</text>
<text x="186.7" y="173.6">G5Q-1</text>
<text x="251.5" y="168.5">1k</text>
<text x="265.4" y="173.6">M7</text>
<text x="265.4" y="171">D13</text>
<text x="292.1" y="171">K5</text>
<text x="292.1" y="173.6">G5Q-1</text>
<text x="147.3" y="176.4">D7</text>
<text x="147.3" y="179">LED</text>
<text x="252.7" y="176.4">D9</text>
<text x="252.7" y="179">LED</text>
</g>
<g font-size="1.3" fill="#a90000">
<text x="172.5" y="32.5" transform="rotate(-90 172.5 32.5)">5</text>
<text x="180.1" y="32.5" transform="rotate(-90 180.1 32.5)">4</text>
<text x="185.2" y="32.5" transform="rotate(-90 185.2 32.5)">3</text>
<text x="277.9" y="32.5" transform="rotate(-90 277.9 32.5)">5</text>
<text x="285.5" y="32.5" transform="rotate(-90 285.5 32.5)">4</text>
<text x="290.6" y="32.5" transform="rotate(-90 290.6 32.5)">3</text>
<text x="386" y="41.7">1</text>
<text x="172.5" y="45.2" transform="rotate(-90 172.5 45.2)">1</text>
<text x="182.6" y="45.2" transform="rotate(-90 182.6 45.2)">2</text>
<text x="277.9" y="45.2" transform="rotate(-90 277.9 45.2)">1</text>
<text x="288" y="45.2" transform="rotate(-90 288 45.2)">2</text>
<text x="386" y="44.2">2</text>
<text x="386" y="46.7">3</text>
<text x="386" y="49.3">4</text>
<text x="386" y="51.8">5</text>
<text x="386" y="54.4">6</text>
<text x="386" y="56.9">7</text>
<text x="386" y="59.4">8</text>
<text x="385.4" y="64.5">10</text>
<text x="386" y="62">9</text>
<text x="385.4" y="67.1">11</text>
<text x="385.4" y="69.6">12</text>
<text x="67.3" y="75.9">10</text>
<text x="172.5" y="75.6" transform="rotate(-90 172.5 75.6)">5</text>
<text x="180.1" y="75.6" transform="rotate(-90 180.1 75.6)">4</text>
<text x="185.2" y="75.6" transform="rotate(-90 185.2 75.6)">3</text>
<text x="277.9" y="75.6" transform="rotate(-90 277.9 75.6)">5</text>
<text x="285.5" y="75.6" transform="rotate(-90 285.5 75.6)">4</text>
<text x="290.6" y="75.6" transform="rotate(-90 290.6 75.6)">3</text>
<text x="386" y="72.1">1</text>
<text x="386" y="74.7">2</text>
<text x="386" y="77.2">3</text>
<text x="50.1" y="78.5">1</text>
<text x="50.1" y="81">2</text>
<text x="50.1" y="83.6">3</text>
<text x="67.3" y="83.6">16</text>
<text x="67.3" y="81">17</text>
<text x="67.3" y="78.5">18</text>
<text x="386" y="79.8">4</text>
<text x="386" y="82.3">5</text>
<text x="50.1" y="86.1">4</text>
<text x="50.1" y="88.6">5</text>
<text x="67.3" y="88.6">14</text>
<text x="67.3" y="86.1">15</text>
<text x="172.5" y="88.3" transform="rotate(-90 172.5 88.3)">1</text>
<text x="182.6" y="88.3" transform="rotate(-90 182.6 88.3)">2</text>
<text x="277.9" y="88.3" transform="rotate(-90 277.9 88.3)">1</text>
<text x="288" y="88.3" transform="rotate(-90 288 88.3)">2</text>
<text x="386" y="84.8">6</text>
<text x="386" y="87.4">7</text>
<text x="386" y="89.9">8</text>
<text x="50.1" y="91.2">6</text>
<text x="50.1" y="93.7">7</text>
<text x="67.3" y="93.7">12</text>
<text x="67.3" y="91.2">13</text>
<text x="385.4" y="95">10</text>
<text x="386" y="92.5">9</text>
<text x="50.1" y="96.3">8</text>
<text x="59.4" y="101" transform="rotate(-90 59.4 101)">9</text>
<text x="67.3" y="96.3">11</text>
<text x="385.4" y="97.5">11</text>
<text x="385.4" y="100.1">12</text>
<text x="171.2" y="120.1" transform="rotate(-90 171.2 120.1)">5</text>
<text x="178.8" y="120.1" transform="rotate(-90 178.8 120.1)">4</text>
<text x="183.9" y="120.1" transform="rotate(-90 183.9 120.1)">3</text>
<text x="276.6" y="120.1" transform="rotate(-90 276.6 120.1)">5</text>
<text x="284.2" y="120.1" transform="rotate(-90 284.2 120.1)">4</text>
<text x="289.3" y="120.1" transform="rotate(-90 289.3 120.1)">3</text>
<text x="171.2" y="132.8" transform="rotate(-90 171.2 132.8)">1</text>
<text x="181.4" y="132.8" transform="rotate(-90 181.4 132.8)">2</text>
<text x="276.6" y="132.8" transform="rotate(-90 276.6 132.8)">1</text>
<text x="286.8" y="132.8" transform="rotate(-90 286.8 132.8)">2</text>
<text x="169.9" y="165.8" transform="rotate(-90 169.9 165.8)">5</text>
<text x="177.5" y="165.8" transform="rotate(-90 177.5 165.8)">4</text>
<text x="182.6" y="165.8" transform="rotate(-90 182.6 165.8)">3</text>
<text x="275.3" y="165.8" transform="rotate(-90 275.3 165.8)">5</text>
<text x="283" y="165.8" transform="rotate(-90 283 165.8)">4</text>
<text x="288" y="165.8" transform="rotate(-90 288 165.8)">3</text>
<text x="169.9" y="178.5" transform="rotate(-90 169.9 178.5)">1</text>
<text x="180.1" y="178.5" transform="rotate(-90 180.1 178.5)">2</text>
<text x="275.3" y="178.5" transform="rotate(-90 275.3 178.5)">1</text>
<text x="285.5" y="178.5" transform="rotate(-90 285.5 178.5)">2</text>
</g>
</svg>
